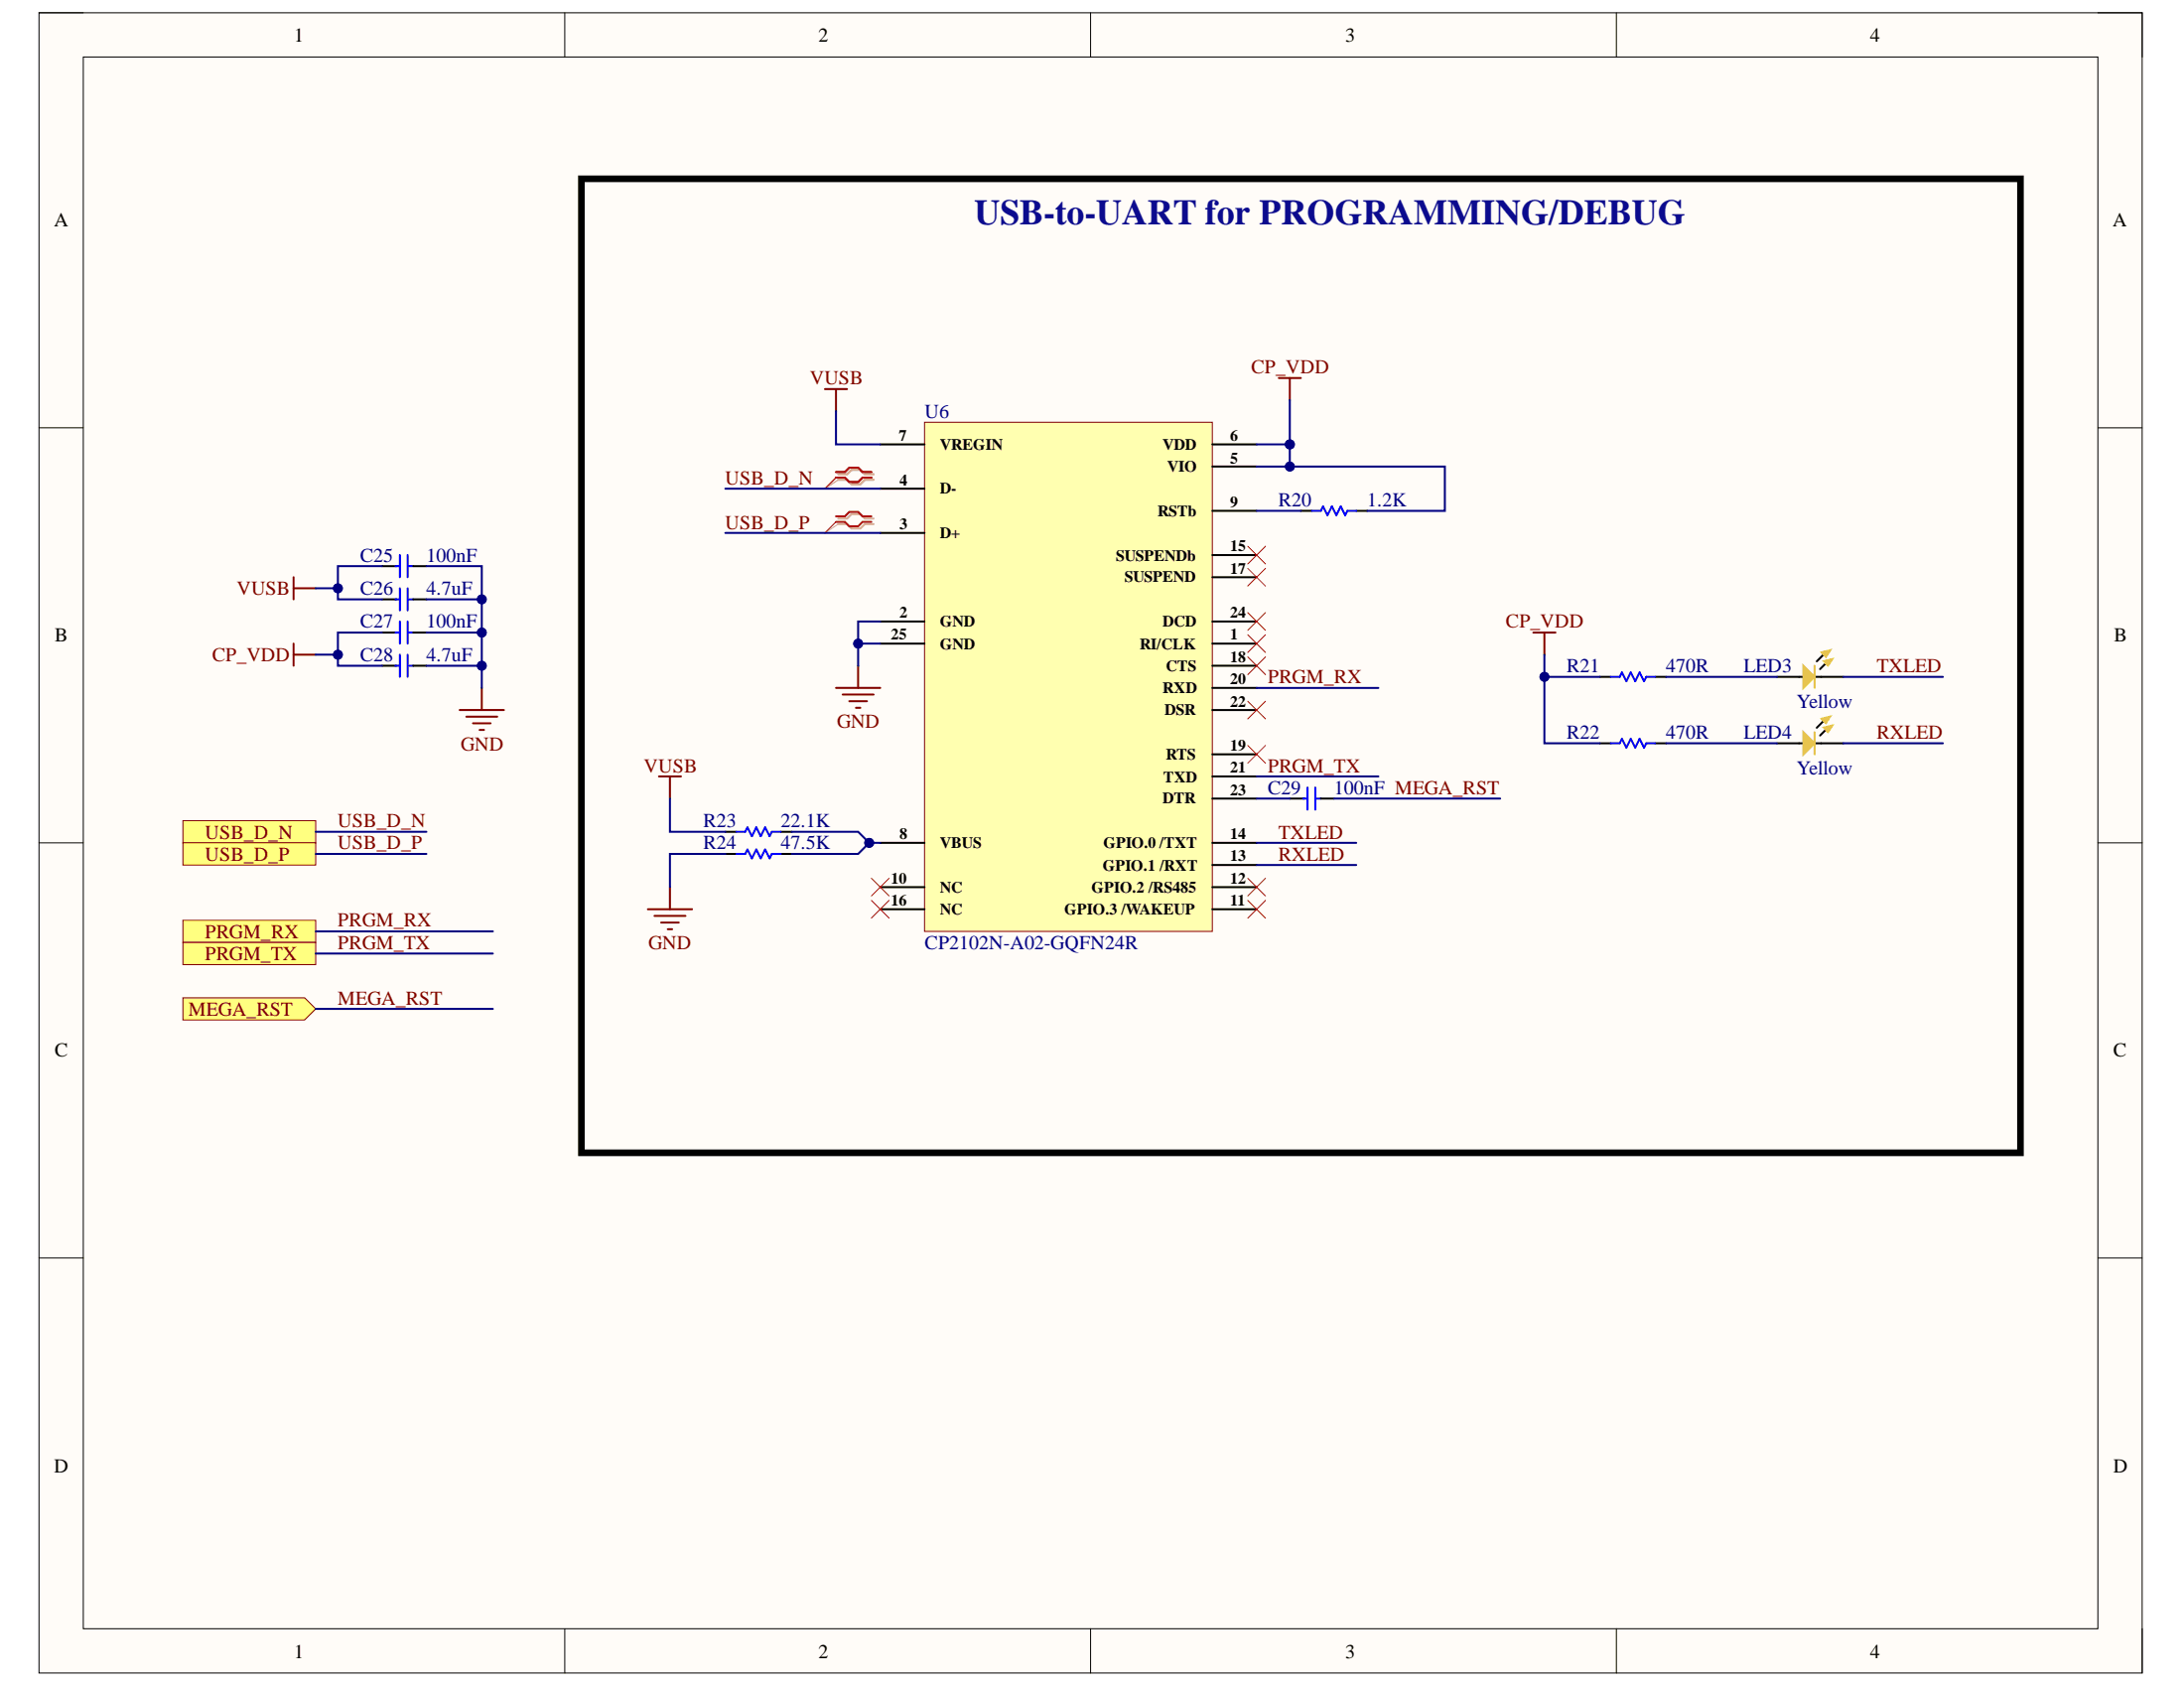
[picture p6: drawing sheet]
<svg xmlns="http://www.w3.org/2000/svg" width="279mm" height="216mm" viewBox="0 0 279 216" stroke-linecap="round" stroke-linejoin="round" font-family="sans-serif">
<path d="M5 1.6h269v212.4h-269z" fill-rule="evenodd" fill="#fffcf8"/>
<path d="M5 1.6h269v212.4h-269z" fill="none" stroke="#000" stroke-width=".13"/>
<path d="M10.7 7.3h257.7v201h-257.7z" fill-rule="evenodd" fill="#fffcf8"/>
<g fill="none" stroke="#000" stroke-width=".13">
<path d="M5 1.6h5.7M10.7 7.3h257.7v201h-257.7zM72.3 1.6v5.7M139.5 1.6v5.7M206.8 1.6v5.7M268.4 1.6h5.6v5.7M5 54.7h5.7M268.4 54.7h5.6M5 107.8h5.7M268.4 107.8h5.6M5 160.9h5.7M268.4 160.9h5.6"/>
<path d="M72.3 208.3v5.7M139.5 208.3v5.7M206.8 208.3v5.7M274 208.3v5.7"/>
</g>
<path d="M118.3 54h36.8v65.1h-36.8z" fill-rule="evenodd" fill="#ffffb0"/>
<path d="M118.3 54h36.8v65.1h-36.8z" fill="none" stroke="#800000" stroke-width=".13"/>
<g fill="none" stroke="#000" stroke-width=".25">
<path d="M112.6 56.8h5.7M155.1 59.7h5.7M155.1 56.8h5.7M112.6 79.5h5.7M112.6 68.2h5.7M112.6 62.5h5.7M155.1 79.5h5.7M155.1 65.3h5.7M155.1 71h5.7M155.1 73.8h5.7M112.6 82.3h5.7M155.1 82.3h5.7"/>
<path d="M155.1 85.2h5.7M155.1 96.5h5.7M155.1 88h5.7M155.1 99.3h5.7M155.1 90.8h5.7M112.6 107.8h5.7M112.6 113.5h5.7M112.6 116.3h5.7M155.1 107.8h5.7M155.1 113.5h5.7M155.1 116.3h5.7M155.1 110.6h5.7"/>
<path d="M155.1 102.1h5.7"/>
</g>
<g fill="none" stroke="#800000" stroke-width=".25">
<path d="M105.5 49.8h2.9M106.9 49.8v2.8M163.6 48.3h2.8M165 48.3v2.9M37.6 73.8v2.9M37.6 75.2h2.8M37.6 82.3v2.9M37.6 83.7h2.8M58.8 90.8h5.7M59.7 91.7h3.9M60.5 92.5h2.3M61.4 93.4h.5"/>
<path d="M61.6 88v2.8M84.3 99.3h2.8M85.7 99.3v2.8M106.9 88h5.7M107.8 88.8h4M108.7 89.7h2.2M109.5 90.5h.6M109.8 85.2v2.8M196.2 80.9h2.8M197.6 80.9v2.8M82.9 116.3h5.6M83.7 117.1h4"/>
<path d="M84.6 118h2.2M85.4 118.8h.6M85.7 113.5v2.8"/>
</g>
<g fill="none" stroke="#f00" stroke-width=".13">
<path d="M106.9 61.1l-1.4 1.4M106.9 66.7l-1.4 1.5M159.6 78.4l2.3 2.2M159.6 72.7l2.3 2.3M159.6 69.9l2.3 2.2M161.9 78.4l-2.3 2.2M161.9 72.7l-2.3 2.3M161.9 69.9l-2.3 2.2M159.6 95.3l2.3 2.3M159.6 89.7l2.3 2.2M159.6 84l2.3 2.3M159.6 81.2l2.3 2.3"/>
<path d="M161.9 95.3l-2.3 2.3M161.9 89.7l-2.3 2.2M161.9 84l-2.3 2.3M161.9 81.2l-2.3 2.3M111.5 112.3l2.2 2.3M111.5 115.2l2.2 2.2M113.7 112.3l-2.2 2.3M113.7 115.2l-2.2 2.2M159.6 115.2l2.3 2.2M159.6 112.3l2.3 2.3M161.9 115.2l-2.3 2.2M161.9 112.3l-2.3 2.3"/>
</g>
<path d="M107.2 60.7h1.2l.5-.6h1.2l.5 .6h1.2M107.2 61.4h1.2l.5 .5h1.2l.5-.5h1.2M107.2 66.3h1.2l.5-.5h1.2l.5 .5h1.2M107.2 67h1.2l.5 .6h1.2l.5-.6h1.2" fill="none" stroke="#d0a19e" stroke-width=".25"/>
<path d="M107.2 61.4l-1.7 1.1M107.2 67l-1.7 1.2" fill="none" stroke="#d0a19e" stroke-width=".13"/>
<path d="M106.9 60.4h1.2l.6-.6h1.1l.5 .6h1.2M106.9 61.1h1.2l.6 .6h1.1l.5-.6h1.2M106.9 66h1.2l.6-.5h1.1l.5 .5h1.2M106.9 66.7h1.2l.6 .6h1.1l.5-.6h1.2" fill="none" stroke="#f00" stroke-width=".25"/>
<path d="M23.4 117.7h17v2.8h-17z" fill-rule="evenodd" fill="#ffff80"/>
<path d="M23.4 117.7h17v2.8h-17z" fill="none" stroke="#800000" stroke-width=".13"/>
<path d="M23.4 120.5h17v2.9h-17z" fill-rule="evenodd" fill="#ffff80"/>
<path d="M23.4 120.5h17v2.9h-17z" fill="none" stroke="#800000" stroke-width=".13"/>
<path d="M23.4 105h17v2.8h-17z" fill-rule="evenodd" fill="#ffff80"/>
<path d="M23.4 105h17v2.8h-17z" fill="none" stroke="#800000" stroke-width=".13"/>
<path d="M23.4 107.8h17v2.8h-17z" fill-rule="evenodd" fill="#ffff80"/>
<path d="M23.4 107.8h17v2.8h-17z" fill="none" stroke="#800000" stroke-width=".13"/>
<g fill="none" stroke="#000" stroke-width=".25">
<path d="M48.9 76.7h1.8M48.9 72.4h1.8M52.9 76.7h1.7M52.9 72.4h1.7M166.4 65.3h1.4M173.5 65.3h1.4M48.9 85.2h1.8M48.9 80.9h1.8M52.9 85.2h1.7M52.9 80.9h1.7M204.7 86.6h1.4M204.7 95.1h1.4"/>
<path d="M211.7 86.6h1.5M211.7 95.1h1.5M233.6 84.9l-.8 .7M92.8 106.4h1.4M92.8 109.2h1.4M99.9 106.4h1.4M99.9 109.2h1.4"/>
</g>
<g fill="none" stroke="#00f" stroke-width=".25">
<path d="M50.6 76.7h.6M50.6 72.4h.6M51.2 71v2.8M51.2 75.2v2.9M51.2 79.5v2.8M52.1 71v2.8M52.1 75.2v2.9M52.1 79.5v2.8M52.3 76.7h.6M52.3 72.4h.6M167.8 65.3h1.2l.3-.5 .5 1.1 .6-1.1 .6 1.1 .5-1.1 .6 1.1 .3-.6h1.1M50.6 85.2h.6"/>
<path d="M50.6 80.9h.6M51.2 83.7v2.9M52.1 83.7v2.9M52.3 85.2h.6M52.3 80.9h.6M206.1 86.6h1.1l.3-.6 .6 1.1 .5-1.1 .6 1.1 .6-1.1 .5 1.1 .3-.5h1.1M206.1 95.1h1.1l.3-.6 .6 1.1 .5-1.1 .6 1.1 .6-1.1 .5 1.1 .3-.5h1.1M94.2 106.4h1.1l.3-.6 .6 1.2 .6-1.2 .5 1.2 .6-1.2 .6 1.2 .2-.6h1.2M94.2 109.2h1.1l.3-.5 .6 1.1 .6-1.1 .5 1.1 .6-1.1 .6 1.1 .2-.6h1.2"/>
</g>
<path d="M74.4 22.9h184.1v124.5h-184.1z" fill="none" stroke="#000" stroke-width=".85"/>
<path d="M233.2 84.5l1.4-.3-.7 1z" fill-rule="evenodd" fill="#f1c232"/>
<path d="M233.2 84.5l1.4-.3-.7 1z" fill="none" stroke="#f1c232" stroke-width=".13"/>
<path d="M233.3 83.7l-.9 .9" fill="none" stroke="#000" stroke-width=".25"/>
<path d="M232.9 83.4l1.4-.3-.7 1z" fill-rule="evenodd" fill="#f1c232"/>
<path d="M232.9 83.4l1.4-.3-.7 1z" fill="none" stroke="#f1c232" stroke-width=".13"/>
<path d="M227.3 86.6h3.4M232.1 86.6h3.7" fill="none" stroke="#000" stroke-width=".25"/>
<path d="M232.1 85.2v2.8" fill="none" stroke="#f1c232" stroke-width=".25"/>
<path d="M230.7 85.2l1.4 1.4-1.4 1.4z" fill="#f1c232"/>
<path d="M230.7 85.2l1.4 1.4-1.4 1.4z" fill="none" stroke="#f1c232" stroke-width=".25"/>
<path d="M233.6 93.4l-.8 .7" fill="none" stroke="#000" stroke-width=".25"/>
<path d="M233.2 93l1.4-.3-.7 1z" fill-rule="evenodd" fill="#f1c232"/>
<path d="M233.2 93l1.4-.3-.7 1z" fill="none" stroke="#f1c232" stroke-width=".13"/>
<path d="M233.3 92.2l-.9 .9" fill="none" stroke="#000" stroke-width=".25"/>
<path d="M232.9 91.9l1.4-.3-.7 1z" fill-rule="evenodd" fill="#f1c232"/>
<path d="M232.9 91.9l1.4-.3-.7 1z" fill="none" stroke="#f1c232" stroke-width=".13"/>
<path d="M227.3 95.1h3.4M232.1 95.1h3.7" fill="none" stroke="#000" stroke-width=".25"/>
<path d="M232.1 93.7v2.8" fill="none" stroke="#f1c232" stroke-width=".25"/>
<path d="M230.7 93.7l1.4 1.4-1.4 1.4z" fill="#f1c232"/>
<path d="M230.7 93.7l1.4 1.4-1.4 1.4z" fill="none" stroke="#f1c232" stroke-width=".25"/>
<path d="M165 102.1h1.9M169 102.1h1.7" fill="none" stroke="#000" stroke-width=".25"/>
<path d="M166.7 102.1h.6M167.3 100.7v2.9M168.3 100.7v2.9M168.4 102.1h.6" fill="none" stroke="#00f" stroke-width=".25"/>
<path d="M23.4 127.6h15.6l1.4 1.4-1.4 1.5h-15.6z" fill-rule="evenodd" fill="#ffff80"/>
<path d="M23.4 127.6h15.6l1.4 1.4-1.4 1.5h-15.6z" fill="none" stroke="#800000" stroke-width=".13"/>
<g fill="none" stroke="#000080" stroke-width=".25">
<path d="M106.9 52.6v4.2h5.7M92.8 62.5h19.8M92.8 68.2h19.8M160.8 65.3h5.6M160.8 99.3h15.5M160.8 88h15.5M213.2 86.6h14.1M213.2 95.1h14.1M235.8 86.6h12.8M235.8 95.1h12.8M40.4 119.1h22.7M40.4 106.4h14.2"/>
<path d="M40.4 109.2h14.2M101.3 106.4h8.5l1.4 1.4h1.4M160.8 107.8h12.7M40.4 122h22.7"/>
</g>
<circle cx="111.2" cy="107.8" r=".57" fill="#000080"/>
<circle cx="111.2" cy="107.8" r=".57" fill="none" stroke="#000080" stroke-width=".13"/>
<path d="M61.6 76.7v11.3M85.7 102.1v4.3h7.1" fill="none" stroke="#000080" stroke-width=".25"/>
<circle cx="61.6" cy="76.7" r=".57" fill="#000080"/>
<circle cx="61.6" cy="76.7" r=".57" fill="none" stroke="#000080" stroke-width=".13"/>
<circle cx="61.6" cy="80.9" r=".57" fill="#000080"/>
<circle cx="61.6" cy="80.9" r=".57" fill="none" stroke="#000080" stroke-width=".13"/>
<circle cx="61.6" cy="85.2" r=".57" fill="#000080"/>
<circle cx="61.6" cy="85.2" r=".57" fill="none" stroke="#000080" stroke-width=".13"/>
<path d="M54.6 80.9h7" fill="none" stroke="#000080" stroke-width=".25"/>
<circle cx="61.6" cy="80.9" r=".57" fill="#000080"/>
<circle cx="61.6" cy="80.9" r=".57" fill="none" stroke="#000080" stroke-width=".13"/>
<path d="M54.6 85.2h7" fill="none" stroke="#000080" stroke-width=".25"/>
<circle cx="61.6" cy="85.2" r=".57" fill="#000080"/>
<circle cx="61.6" cy="85.2" r=".57" fill="none" stroke="#000080" stroke-width=".13"/>
<path d="M40.4 75.2h2.8" fill="none" stroke="#000080" stroke-width=".25"/>
<circle cx="43.2" cy="75.2" r=".57" fill="#000080"/>
<circle cx="43.2" cy="75.2" r=".57" fill="none" stroke="#000080" stroke-width=".13"/>
<path d="M40.4 83.7h2.8" fill="none" stroke="#000080" stroke-width=".25"/>
<circle cx="43.2" cy="83.7" r=".57" fill="#000080"/>
<circle cx="43.2" cy="83.7" r=".57" fill="none" stroke="#000080" stroke-width=".13"/>
<path d="M48.9 72.4h-5.7v4.3h5.7" fill="none" stroke="#000080" stroke-width=".25"/>
<circle cx="43.2" cy="75.2" r=".57" fill="#000080"/>
<circle cx="43.2" cy="75.2" r=".57" fill="none" stroke="#000080" stroke-width=".13"/>
<path d="M54.6 72.4h7v4.3h-7" fill="none" stroke="#000080" stroke-width=".25"/>
<circle cx="61.6" cy="76.7" r=".57" fill="#000080"/>
<circle cx="61.6" cy="76.7" r=".57" fill="none" stroke="#000080" stroke-width=".13"/>
<path d="M48.9 80.9h-5.7v4.3h5.7" fill="none" stroke="#000080" stroke-width=".25"/>
<circle cx="43.2" cy="83.7" r=".57" fill="#000080"/>
<circle cx="43.2" cy="83.7" r=".57" fill="none" stroke="#000080" stroke-width=".13"/>
<path d="M160.8 56.8h4.2" fill="none" stroke="#000080" stroke-width=".25"/>
<circle cx="165" cy="56.8" r=".57" fill="#000080"/>
<circle cx="165" cy="56.8" r=".57" fill="none" stroke="#000080" stroke-width=".13"/>
<path d="M165 56.8v2.9" fill="none" stroke="#000080" stroke-width=".25"/>
<circle cx="165" cy="56.8" r=".57" fill="#000080"/>
<circle cx="165" cy="56.8" r=".57" fill="none" stroke="#000080" stroke-width=".13"/>
<circle cx="165" cy="59.7" r=".57" fill="#000080"/>
<circle cx="165" cy="59.7" r=".57" fill="none" stroke="#000080" stroke-width=".13"/>
<path d="M165 51.2v5.6" fill="none" stroke="#000080" stroke-width=".25"/>
<circle cx="165" cy="56.8" r=".57" fill="#000080"/>
<circle cx="165" cy="56.8" r=".57" fill="none" stroke="#000080" stroke-width=".13"/>
<path d="M197.6 83.7v11.4h7.1" fill="none" stroke="#000080" stroke-width=".25"/>
<circle cx="197.6" cy="86.6" r=".56" fill="#000080"/>
<circle cx="197.6" cy="86.6" r=".56" fill="none" stroke="#000080" stroke-width=".13"/>
<path d="M197.6 86.6h7.1" fill="none" stroke="#000080" stroke-width=".25"/>
<circle cx="197.6" cy="86.6" r=".56" fill="#000080"/>
<circle cx="197.6" cy="86.6" r=".56" fill="none" stroke="#000080" stroke-width=".13"/>
<path d="M112.6 79.5h-2.8v5.7" fill="none" stroke="#000080" stroke-width=".25"/>
<circle cx="109.8" cy="82.3" r=".57" fill="#000080"/>
<circle cx="109.8" cy="82.3" r=".57" fill="none" stroke="#000080" stroke-width=".13"/>
<path d="M109.8 82.3h2.8" fill="none" stroke="#000080" stroke-width=".25"/>
<circle cx="109.8" cy="82.3" r=".57" fill="#000080"/>
<circle cx="109.8" cy="82.3" r=".57" fill="none" stroke="#000080" stroke-width=".13"/>
<path d="M160.8 59.7h24v5.6h-9.9" fill="none" stroke="#000080" stroke-width=".25"/>
<circle cx="165" cy="59.7" r=".57" fill="#000080"/>
<circle cx="165" cy="59.7" r=".57" fill="none" stroke="#000080" stroke-width=".13"/>
<path d="M111.2 107.8l-1.4 1.4h-8.5" fill="none" stroke="#000080" stroke-width=".25"/>
<circle cx="111.2" cy="107.8" r=".57" fill="#000080"/>
<circle cx="111.2" cy="107.8" r=".57" fill="none" stroke="#000080" stroke-width=".13"/>
<path d="M92.8 109.2h-7.1v4.3M160.8 102.1h4.2M160.8 110.6h12.7M170.7 102.1h21.2M40.4 129h22.7" fill="none" stroke="#000080" stroke-width=".25"/>
<text font-size="4.6" fill="#0b0b8e" x="124.7" y="28.7">USB-to-UART for PROGRAMMING/DEBUG</text>
<g font-size="2.5">
<text x="37.6" y="5.3">1</text>
<text x="104.7" y="5.3">2</text>
<text x="172.1" y="5.3">3</text>
<text x="239.2" y="5.3">4</text>
<text x="6.9" y="29">A</text>
<text x="270.3" y="29">A</text>
<text x="7" y="82.1">B</text>
<text x="270.5" y="82.1">B</text>
<text x="7" y="135.2">C</text>
<text x="270.4" y="135.2">C</text>
<text x="6.9" y="188.3">D</text>
<text x="270.4" y="188.3">D</text>
<text x="37.6" y="212">1</text>
<text x="104.7" y="212">2</text>
<text x="172.1" y="212">3</text>
<text x="239.2" y="212">4</text>
</g>
<g font-size="2.5" fill="#800000">
<text x="160.1" y="47.8">CP_VDD</text>
<text x="103.6" y="49.2">VUSB</text>
<text x="92.8" y="62">USB_D_N</text>
<text x="92.8" y="67.6">USB_D_P</text>
<text x="30.3" y="76.1">VUSB</text>
<text x="192.7" y="80.3">CP_VDD</text>
<text x="27.1" y="84.6">CP_VDD</text>
<text x="162.2" y="87.4">PRGM_RX</text>
<text x="240.1" y="86">TXLED</text>
<text x="58.9" y="96">GND</text>
<text x="107.1" y="93.1">GND</text>
<text x="240.1" y="94.5">RXLED</text>
<text x="82.4" y="98.7">VUSB</text>
<text x="162.2" y="98.7">PRGM_TX</text>
<text x="26.2" y="107.3">USB_D_N</text>
<text x="43.2" y="105.8">USB_D_N</text>
<text x="163.6" y="107.3">TXLED</text>
<text x="26.2" y="110.1">USB_D_P</text>
<text x="43.2" y="108.6">USB_D_P</text>
<text x="163.6" y="110.1">RXLED</text>
<text x="26.2" y="120">PRGM_RX</text>
<text x="43.2" y="118.5">PRGM_RX</text>
<text x="26.2" y="122.8">PRGM_TX</text>
<text x="43.2" y="121.4">PRGM_TX</text>
<text x="83" y="121.4">GND</text>
<text x="24.1" y="129.9">MEGA_RST</text>
<text x="43.2" y="128.5">MEGA_RST</text>
</g>
<g font-size="2.5" fill="#000080">
<text x="118.3" y="53.4">U6</text>
<text x="163.6" y="64.8">R20</text>
<text x="174.9" y="64.8">1.2K</text>
<text x="46.1" y="71.9">C25</text>
<text x="54.5" y="71.9">100nF</text>
<text x="46.1" y="76.1">C26</text>
<text x="54.5" y="76.1">4.7uF</text>
<text x="46.1" y="80.3">C27</text>
<text x="54.5" y="80.3">100nF</text>
<text x="46.1" y="84.6">C28</text>
<text x="54.5" y="84.6">4.7uF</text>
<text x="200.4" y="86">R21</text>
<text x="213.1" y="86">470R</text>
<text x="223.1" y="86">LED3</text>
<text x="200.4" y="94.5">R22</text>
<text x="213.1" y="94.5">470R</text>
<text x="223.1" y="94.5">LED4</text>
<text x="229.9" y="90.5">Yellow</text>
<text x="162.2" y="101.6">C29</text>
<text x="170.7" y="101.6">100nF MEGA_RST</text>
<text x="229.9" y="99">Yellow</text>
<text x="90" y="105.8">R23</text>
<text x="99.9" y="105.8">22.1K</text>
<text x="90" y="108.6">R24</text>
<text x="99.9" y="108.6">47.5K</text>
<text x="118.3" y="121.4">CP2102N-A02-GQFN24R</text>
</g>
<g font-size="2">
<text x="115" y="56.4">7</text>
<text x="120.3" y="57.5">VREGIN</text>
<text x="148.8" y="57.5">VDD</text>
<text x="157.4" y="59.3">5</text>
<text x="157.4" y="56.4">6</text>
<text x="115.1" y="62.1">4</text>
<text x="120.3" y="63.2">D-</text>
<text x="149.4" y="60.4">VIO</text>
<text x="157.4" y="64.8">9</text>
<text x="115.1" y="67.7">3</text>
<text x="120.3" y="68.8">D+</text>
<text x="142.8" y="71.7">SUSPENDb</text>
<text x="148.1" y="66">RSTb</text>
<text x="157.4" y="70.5">15</text>
<text x="143.9" y="74.5">SUSPEND</text>
<text x="157.4" y="73.4">17</text>
<text x="114" y="81.8">25</text>
<text x="115.1" y="79">2</text>
<text x="120.3" y="80.1">GND</text>
<text x="120.3" y="83">GND</text>
<text x="145.8" y="83">RI/CLK</text>
<text x="148.8" y="80.1">DCD</text>
<text x="157.4" y="81.8">1</text>
<text x="157.4" y="79">24</text>
<text x="148.8" y="88.7">RXD</text>
<text x="149.2" y="85.8">CTS</text>
<text x="157.4" y="84.7">18</text>
<text x="157.4" y="87.5">20</text>
<text x="149" y="91.5">DSR</text>
<text x="157.4" y="90.4">22</text>
<text x="148.8" y="100">TXD</text>
<text x="149.2" y="97.1">RTS</text>
<text x="157.4" y="96">19</text>
<text x="157.4" y="98.8">21</text>
<text x="157.4" y="101.7">23</text>
<text x="115.1" y="107.4">8</text>
<text x="148.8" y="102.8">DTR</text>
<text x="157.4" y="107.4">14</text>
<text x="114" y="113">10</text>
<text x="120.3" y="108.5">VBUS</text>
<text x="141.1" y="111.3">GPIO.1 /RXT</text>
<text x="141.1" y="108.5">GPIO.0 /TXT</text>
<text x="157.4" y="113">12</text>
<text x="157.4" y="110.2">13</text>
<text x="114" y="115.8">16</text>
<text x="120.3" y="114.1">NC</text>
<text x="120.3" y="117">NC</text>
<text x="136.2" y="117">GPIO.3 /WAKEUP</text>
<text x="139.6" y="114.1">GPIO.2 /RS485</text>
<text x="157.4" y="115.8">11</text>
</g>
</svg>
